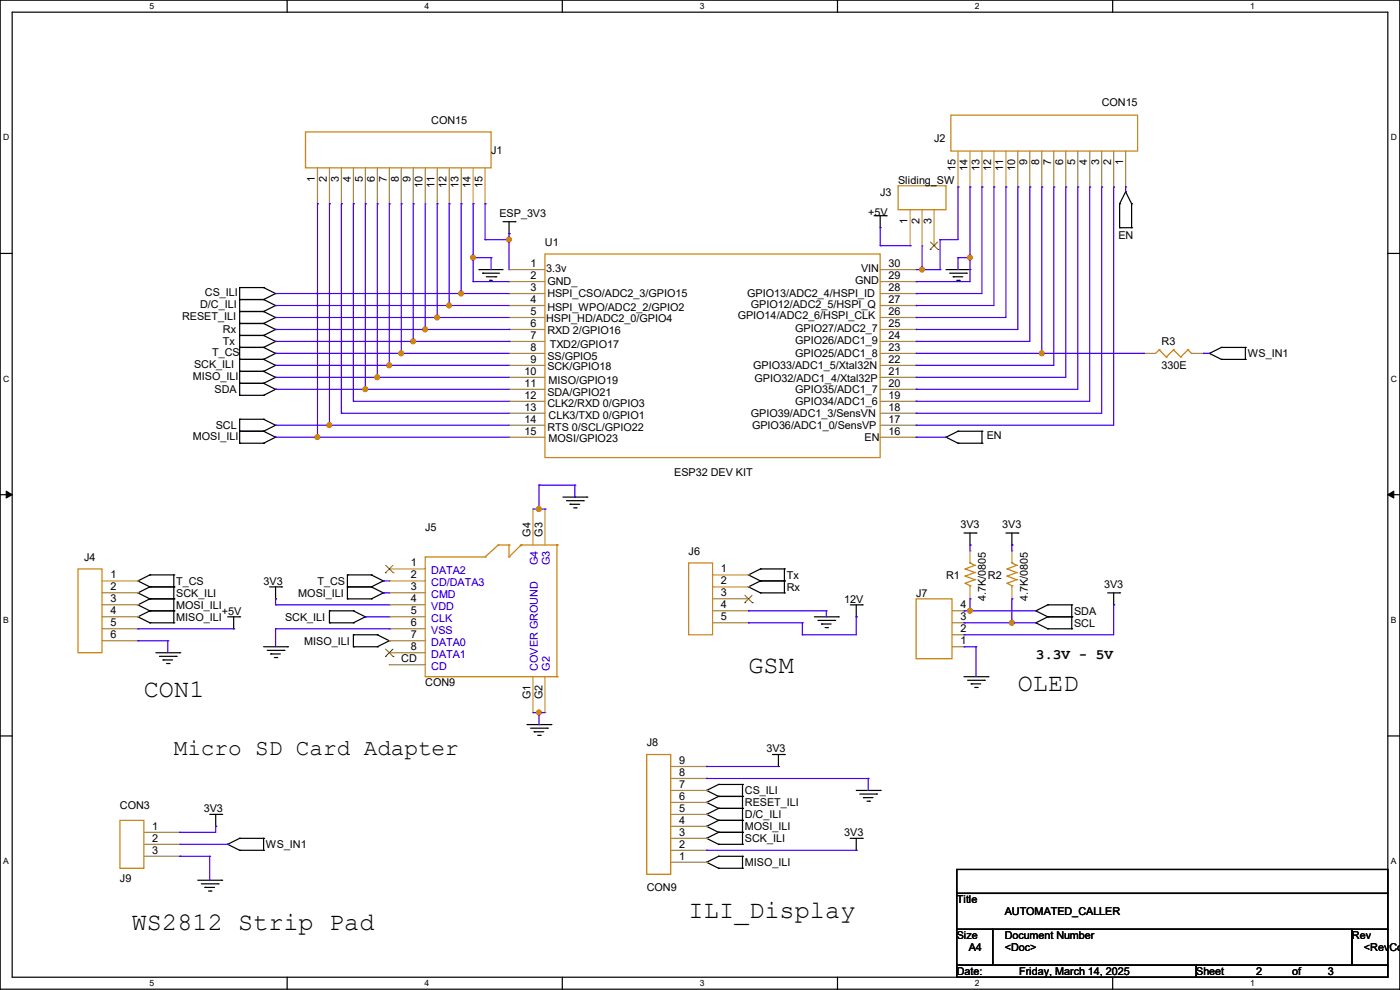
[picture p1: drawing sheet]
<svg xmlns="http://www.w3.org/2000/svg" width="297mm" height="210mm" viewBox="0 0 297 210" stroke-linecap="round" stroke-linejoin="round" font-family="sans-serif">
<path d="M0 0h297v209.8h-297zM2.6 2.6h291.8v204.7h-291.8z" fill="none" stroke="#000" stroke-width=".25"/>
<g fill="#fff">
<path d="M31.7 .3h1v2h-1z"/>
<path d="M31.7 207.6h1v1.9h-1z"/>
</g>
<path d="M60.9 0v2.6M60.9 207.3v2.5" fill="none" stroke="#000" stroke-width=".25"/>
<g fill="#fff">
<path d="M90.1 .3h1v2h-1z"/>
<path d="M90.1 207.6h1v1.9h-1z"/>
</g>
<path d="M119.3 0v2.6M119.3 207.3v2.5" fill="none" stroke="#000" stroke-width=".25"/>
<g fill="#fff">
<path d="M148.5 .3h.9v2h-.9z"/>
<path d="M148.5 207.6h.9v1.9h-.9z"/>
</g>
<path d="M177.7 0v2.6M177.7 207.3v2.5" fill="none" stroke="#000" stroke-width=".25"/>
<g fill="#fff">
<path d="M206.8 .3h1v2h-1z"/>
<path d="M206.8 207.6h1v1.9h-1z"/>
</g>
<path d="M236.1 0v2.6M236.1 207.3v2.5" fill="none" stroke="#000" stroke-width=".25"/>
<g fill="#fff">
<path d="M265.2 .3h1v2h-1z"/>
<path d="M265.2 207.6h1v1.9h-1z"/>
<path d="M.7 28.2h1.2v1.9h-1.2z"/>
<path d="M295.1 28.2h1.2v1.9h-1.2z"/>
<path d="M.7 79.3h1.2v2h-1.2z"/>
<path d="M295.1 79.3h1.2v2h-1.2z"/>
</g>
<path d="M0 53.8h2.6M294.4 53.8h2.6" fill="none" stroke="#000" stroke-width=".25"/>
<g fill="#fff">
<path d="M.7 130.5h1.2v2h-1.2z"/>
<path d="M295.1 130.5h1.1v2h-1.1z"/>
</g>
<path d="M0 104.9h2.6M294.4 104.9h2.6" fill="none" stroke="#000" stroke-width=".25"/>
<path d="M1.3 104.2l1.3 .7-1.3 .8zM294.4 104.9l1.3-.7v1.5z" fill="#000" stroke="#000" stroke-width=".21"/>
<g fill="#fff">
<path d="M.7 181.7h1.2v2h-1.2z"/>
<path d="M295.1 181.7h1.1v2h-1.1z"/>
</g>
<g fill="none" stroke="#000" stroke-width=".25">
<path d="M101.6 57.2h.1M101.6 57.2h5.1M102.4 58h.1M102.4 58h3.6M103.2 58.7h2M103.9 59.5h.1M103.9 59.5h.5M105.2 58.7h.1M106.7 47h2.6M108 49.6h.1M108 47v2.6M109.3 47h.1"/>
<path d="M185.5 45.8h2.5M186.7 48.3h.1M186.7 45.8v2.5M188 45.8h.1M200.7 57.2h5.1M201.5 58h3.5M202.2 58.7h.1M202.2 58.7h2.1M203 59.5h.5M203.5 59.5h.1M205 58h.1M205.8 57.2h.1"/>
<path d="M237.5 48.3h.1M237.5 43.2h.1M237.5 48.3h2.6M237.5 43.2v5.1M238.8 40.7h.1M238.8 40.7l1.3 2.5M238.8 40.7l-1.3 2.5M240.1 43.2h.1M240.1 48.3h.1M240.1 43.2v5.1M50.8 76.2h.1M50.8 73.7h.1"/>
<path d="M50.8 78.8h.1M50.8 68.6h.1M50.8 66.1h.1M50.8 63.5h.1M50.8 61h.1M50.8 71.2h.1M50.8 73.7h5.1M50.8 76.2h5.1M50.8 61v22.9M50.8 78.8h5.1M50.8 68.6h5.1M50.8 66.1h5.1"/>
<path d="M50.8 63.5h5.1M50.8 61h5.1M50.8 71.2h5.1M55.9 73.7h.1M55.9 76.2h.1M55.9 78.8h.1M55.9 68.6h.1M55.9 66.1h.1M55.9 63.5h.1M55.9 61h.1M55.9 71.2h.1M55.9 73.7l2.6 1.3"/>
<path d="M55.9 76.2l2.6 1.3M55.9 78.8l2.6 1.3M55.9 66.1l2.6 1.3M55.9 63.5l2.6 1.3M55.9 61l2.6 1.3M55.9 68.6l2.6 1.3M55.9 71.2l2.6 1.2M58.5 75h.1M58.5 77.5h.1M58.5 67.4h.1M58.5 64.8h.1M58.5 62.3h.1"/>
<path d="M58.5 69.9h.1M58.5 72.4h.1M58.5 75l-2.6 1.2M58.5 77.5l-2.6 1.3M58.5 67.4l-2.6 1.2M58.5 64.8l-2.6 1.3M58.5 62.3l-2.6 1.2M58.5 69.9l-2.6 1.3M58.5 72.4l-2.6 1.3M256.6 75h.1M256.6 75l2.5 1.2M259.1 73.7h.1"/>
<path d="M259.1 76.2h.1M259.1 73.7h5.1M259.1 76.2h5.1M259.1 73.7l-2.5 1.3M264.2 73.7h.1M264.2 76.2h.1M264.2 73.7v2.5M50.8 81.3h.1M50.8 83.9h.1M50.8 88.9h.1M50.8 91.5h.1M50.8 94h.1"/>
<path d="M50.8 88.9v5.1M50.8 81.3h5.1M50.8 83.9h5.1M50.8 88.9h5.1M50.8 91.5h5.1M50.8 94h5.1M55.9 81.3h.1M55.9 83.9h.1M55.9 88.9h.1M55.9 91.5h.1M55.9 94h.1M55.9 81.3l2.6 1.3"/>
<path d="M55.9 88.9l2.6 1.3M55.9 91.5l2.6 1.3M58.5 80.1h.1M58.5 82.6h.1M58.5 90.2h.1M58.5 92.8h.1M58.5 80.1l-2.6 1.2M58.5 82.6l-2.6 1.3M58.5 90.2l-2.6 1.3M58.5 92.8l-2.6 1.2M200.7 92.8h.1M200.7 92.8l2.5 1.2"/>
<path d="M203.2 94h.1M203.2 91.5h.1M203.2 91.5h5.1M203.2 94h5.1M203.2 91.5l-2.5 1.3M208.3 94h.1M208.3 91.5h.1M208.3 91.5v2.5M119.4 105.5h5.1M120.2 106.2h3.5M120.9 107h.1M120.9 107h2.1"/>
<path d="M121.7 107.7h.5M122.2 107.7h.1M123.7 106.2h.1M124.5 105.5h.1M204.5 113.1h2.6M205.8 115.6h.1M205.8 113.1v2.5M207.1 113.1h.1M213.4 113.1h2.5M214.7 115.6h.1M214.7 113.1v2.5M215.9 113.1h.1"/>
<path d="M29.3 123.2h.1M29.3 125.8h.1M29.3 128.3h.1M29.3 130.9h.1M29.3 123.2l2.5 1.3M29.3 125.8l2.5 1.2M29.3 128.3l2.5 1.3M29.3 130.9l2.5 1.2M31.8 122h.1M31.8 124.5h.1M31.8 127h.1M31.8 129.6h.1"/>
<path d="M31.8 132.1h.1M31.8 122l-2.5 1.2M31.8 122h5.1M31.8 124.5h5.1M31.8 124.5l-2.5 1.3M31.8 127h5.1M31.8 127l-2.5 1.3M31.8 129.6h5.1M31.8 129.6l-2.5 1.3M31.8 132.1h5.1M33.1 138.5h5M33.8 139.2h3.6"/>
<path d="M34.6 140h.1M34.6 140h2M36.9 122h.1M36.9 124.5h.1M36.9 127h.1M36.9 129.6h.1M36.9 132.1h.1M36.9 122v10.1M37.4 139.2h.1M38.1 138.5h.1M48.3 130.9h2.5M49.6 133.4h.1"/>
<path d="M49.6 130.9v2.5M50.8 130.9h.1M55.9 137.2h5.1M56.7 138h3.5M57.2 124.5h2.5M57.4 138.7h.1M57.4 138.7h2.1M58.2 139.5h.5M58.5 127h.1M58.5 124.5v2.5M58.7 139.5h.1M59.7 124.5h.1"/>
<path d="M60.2 138h.1M61 137.2h.1M69.9 129.6h.1M69.9 132.1h.1M69.9 129.6h5.1M69.9 132.1h5.1M69.9 129.6v2.5M73.7 122h.1M73.7 124.5h.1M73.7 127h.1M73.7 122h5.1M73.7 124.5h5.1"/>
<path d="M73.7 127h5.1M73.7 122v5M75 129.6h.1M75 132.1h.1M75 134.7h.1M75 137.2h.1M75 129.6l2.5 1.3M75 134.7h5.1M75 134.7v2.5M75 137.2h5.1M77.5 130.9h.1M77.5 130.9l-2.5 1.2"/>
<path d="M78.8 122h.1M78.8 124.5h.1M78.8 127h.1M78.8 122l2.5 1.2M78.8 124.5l2.5 1.3M80.1 134.7h.1M80.1 137.2h.1M80.1 134.7l2.5 1.2M81.3 123.2h.1M81.3 125.8h.1M81.3 123.2l-2.5 1.3M81.3 125.8l-2.5 1.2"/>
<path d="M82.6 135.9h.1M82.6 135.9l-2.5 1.3M158.8 122h.1M158.8 124.5h.1M158.8 122l2.5 1.2M158.8 124.5l2.5 1.3M161.3 120.7h.1M161.3 123.2h.1M161.3 125.8h.1M161.3 120.7l-2.5 1.3M161.3 120.7h5.1M161.3 123.2h5.1"/>
<path d="M161.3 123.2l-2.5 1.3M161.3 125.8h5.1M166.4 120.7h.1M166.4 123.2h.1M166.4 125.8h.1M166.4 120.7v5.1M172.8 130.9h5M173.5 131.6h3.6M174.3 132.4h.1M174.3 132.4h2M175 133.1h.6M175.6 133.1h.1"/>
<path d="M177.1 131.6h.1M177.8 130.9h.1M180.4 128.3h2.5M181.7 130.9h.1M181.7 128.3v2.6M182.9 128.3h.1M219.8 129.6h.1M219.8 132.1h.1M219.8 129.6l2.5 1.3M219.8 132.1l2.5 1.3M222.3 128.3h.1M222.3 130.9h.1"/>
<path d="M222.3 133.4h.1M222.3 128.3l-2.5 1.3M222.3 128.3h5.1M222.3 130.9h5.1M222.3 130.9l-2.5 1.2M222.3 133.4h5.1M227.4 128.3h.1M227.4 130.9h.1M227.4 133.4h.1M227.4 128.3v5.1M235 125.8h2.5M236.3 128.3h.1"/>
<path d="M236.3 125.8v2.5M237.5 125.8h.1M0 156.1h2.6M35.3 140.8h.6M35.9 140.8h.1M111.8 153.7h5.1M112.6 154.5h3.5M113.3 155.2h.1M113.3 155.2h2.1M114.1 156h.5M114.6 156h.1M116.1 154.5h.1"/>
<path d="M116.9 153.7h.1M204.5 143.6h5.1M205.3 144.3h3.5M206 145.1h.1M206 145.1h2.1M206.8 145.8h.5M207.3 145.8h.1M208.8 144.3h.1M209.6 143.6h.1M294.4 156.1h2.6M44.5 172.8h2.5M45.8 175.3h.1"/>
<path d="M45.8 172.8v2.5M47 172.8h.1M48.3 179.1h.1M48.3 179.1l2.5 1.3M50.8 177.8h.1M50.8 177.8l-2.5 1.3M50.8 177.8h5.1M55.9 177.8h.1M55.9 177.8v2.6M149.9 167.7h.1M149.9 170.2h.1M149.9 172.8h.1"/>
<path d="M149.9 175.3h.1M149.9 177.8h.1M149.9 167.7l2.5 1.3M149.9 170.2l2.5 1.3M149.9 172.8l2.5 1.2M149.9 175.3l2.5 1.3M149.9 177.8l2.5 1.3M152.4 166.4h.1M152.4 169h.1M152.4 171.5h.1M152.4 174h.1M152.4 176.6h.1"/>
<path d="M152.4 179.1h.1M152.4 166.4l-2.5 1.3M152.4 166.4h5.1M152.4 169h5.1M152.4 169l-2.5 1.2M152.4 171.5h5.1M152.4 171.5l-2.5 1.3M152.4 174h5.1M152.4 174l-2.5 1.3M152.4 176.6h5.1M152.4 176.6l-2.5 1.2M152.4 179.1h5.1"/>
<path d="M157.5 166.4h.1M157.5 169h.1M157.5 171.5h.1M157.5 174h.1M157.5 176.6h.1M157.5 179.1h.1M157.5 166.4v12.7M163.9 160.1h2.5M165.1 162.6h.1M165.1 160.1v2.5M166.4 160.1h.1M180.4 177.8h2.5"/>
<path d="M181.7 177.8v2.6M181.7 167.7h5M182.4 168.4h3.6M182.9 177.8h.1M183.2 169.2h.1M183.2 169.2h2M183.9 170h.5M184.4 170h.1M186 168.4h.1M186.7 167.7h.1M42 186.7h5M42.7 187.5h3.6"/>
<path d="M43.5 188.3h.1M43.5 188.3h2M44.2 189h.5M44.7 189h.1M46.3 187.5h.1M47 186.7h.1M50.8 180.4h.1M50.8 180.4h5.1M55.9 180.4h.1M149.9 182.9h.1M149.9 182.9l2.5 1.3M152.4 181.7h.1"/>
<path d="M152.4 184.2h.1M152.4 181.7l-2.5 1.2M152.4 181.7h5.1M152.4 184.2h5.1M157.5 181.7h.1M157.5 184.2h.1M157.5 181.7v2.5M181.7 180.4h.1M203 184.4h91.4v5.1h-91.4zM203 189.5h91.4v7.6h-91.4zM203 197.1h7.6v7.7h-7.6zM210.6 197.1h76.2v7.7h-76.2z"/>
<path d="M286.8 197.1h7.6v7.7h-7.6zM203 204.8h50.8v2.5h-50.8zM253.8 204.8h40.6v2.5h-40.6z"/>
</g>
<g fill="none" stroke="#cc8006" stroke-width=".25">
<path d="M64.8 28h39.4v7.6h-39.4zM190.5 39.4h10.2v5.1h-10.2zM201.7 24.4h39.6v7.6h-39.6zM115.6 53.9h71.1v43.2h-71.1zM245.9 74.2h.1M245.9 74.2l-.7 .8M245.9 74.2l1.5 1.5M247.4 75.7h.1M249 74.2h.1M249 74.2l-1.6 1.5M249 74.2l1.5 1.5M250.5 75.7h.1"/>
<path d="M252 74.2h.1M252 74.2l-1.5 1.5M252 74.2l.8 .8M252.8 75h.1M90.2 118.2h.1M90.2 118.2v25.4h28M90.5 118.2h12.4M102.9 118.2h.1M105.7 115.6h.1M105.7 115.6l-2.8 2.6M105.7 115.6h2.3M108 115.6h.1"/>
<path d="M108 118.2h.1M108 115.6v2.6M110.5 115.6h.1M110.5 115.6h7.9M110.5 115.6l-2.5 2.6M110.5 115.6v.3M118.2 115.6h.1M118.2 115.6v28M146.1 119.4h5.1v15.3h-5.1zM205.8 119.4h.1M205.8 119.4l1 .5M206.8 119.9h.1"/>
<path d="M206.8 119.9l-2 .8M214.7 119.4h.1M214.7 119.4l1 .5M215.7 119.9h.1M215.7 119.9l-2 .8M16.6 120.7h5v17.8h-5zM194.4 127h7.6v12.7h-7.6zM204.8 123.7h.1M204.8 122.2h.1M204.8 120.7h.1M204.8 123.7l1 .5M204.8 122.2l2 .8"/>
<path d="M204.8 120.7l2 .8M205.8 124.2h.1M205.8 124.2v.3M206.8 123h.1M206.8 121.5h.1M206.8 123l-2 .7M206.8 121.5l-2 .7M213.7 123.7h.1M213.7 122.2h.1M213.7 120.7h.1M213.7 123.7l1 .5M213.7 122.2l2 .8"/>
<path d="M213.7 120.7l2 .8M214.7 124.2h.1M214.7 124.2v.3M215.7 123h.1M215.7 121.5h.1M215.7 123l-2 .7M215.7 121.5l-2 .7M118.2 143.6h.1M25.4 174h5.1v10.2h-5.1zM137.2 160.1h5.1v25.4h-5.1z"/>
</g>
<g fill="none" stroke="#a84" stroke-width=".25">
<path d="M67.4 35.6v7.6M69.9 35.6v7.6M72.4 35.6v7.6M75 35.6v7.6M77.5 35.6v7.6M80.1 35.6v7.6M82.6 35.6v7.6M85.1 35.6v7.6M87.7 35.6v7.6M90.2 35.6v7.6M92.8 35.6v7.6M95.3 35.6v7.6"/>
<path d="M97.8 35.6v7.6M100.4 35.6v7.6M102.9 35.6v7.6M203.2 39.7h.1M203.2 32v7.7M205.8 39.7h.1M205.8 32v7.7M208.3 39.7h.1M208.3 32v7.7M210.9 39.7h.1M210.9 32v7.7M213.4 39.7h.1"/>
<path d="M213.4 32v7.7M215.9 39.7h.1M215.9 32v7.7M218.5 39.7h.1M218.5 32v7.7M221 39.7h.1M221 32v7.7M223.6 39.7h.1M223.6 32v7.7M226.1 39.7h.1M226.1 32v7.7M228.6 39.7h.1"/>
<path d="M228.6 32v7.7M231.2 39.7h.1M231.2 32v7.7M233.7 39.7h.1M233.7 32v7.7M236.3 39.7h.1M236.3 32v7.7M238.8 39.7h.1M238.8 32v7.7M67.4 43.2h.1M69.9 43.2h.1M72.4 43.2h.1"/>
<path d="M75 43.2h.1M77.5 43.2h.1M80.1 43.2h.1M82.6 43.2h.1M85.1 43.2h.1M87.7 43.2h.1M90.2 43.2h.1M92.8 43.2h.1M95.3 43.2h.1M97.8 43.2h.1M100.4 43.2h.1M102.9 43.2h.1"/>
<path d="M108 57.2h.1M108 59.7h.1M108 59.7h7.6M108 57.2h7.6M186.7 59.7h7.7M186.7 57.2h7.7M193.1 52.1h.1M193.1 44.5v7.6M194.4 59.7h.1M194.4 57.2h.1M195.6 52.1h.1M195.6 44.5v7.6"/>
<path d="M198.2 52.1h.1M198.2 44.5v7.6M108 77.5h.1M108 75h.1M108 72.4h.1M108 62.3h.1M108 64.8h.1M108 69.9h.1M108 67.4h.1M108 75h7.6M108 77.5h7.6M108 72.4h7.6"/>
<path d="M108 69.9h7.6M108 67.4h7.6M108 64.8h7.6M108 62.3h7.6M186.7 75h7.7M186.7 77.5h7.7M186.7 72.4h7.7M186.7 69.9h7.7M186.7 67.4h7.7M186.7 64.8h7.7M186.7 62.3h7.7M194.4 77.5h.1"/>
<path d="M194.4 75h.1M194.4 72.4h.1M194.4 69.9h.1M194.4 67.4h.1M194.4 64.8h.1M194.4 62.3h.1M242.6 75h.1M242.6 75h2.6M252.8 75h2.5M255.3 75h.1M108 82.6h.1M108 80.1h.1"/>
<path d="M108 92.8h.1M108 90.2h.1M108 87.7h.1M108 85.1h.1M108 92.8h7.6M108 90.2h7.6M108 87.7h7.6M108 85.1h7.6M108 82.6h7.6M108 80.1h7.6M186.7 92.8h7.7M186.7 90.2h7.7"/>
<path d="M186.7 87.7h7.7M186.7 85.1h7.7M186.7 82.6h7.7M186.7 80.1h7.7M194.4 92.8h.1M194.4 90.2h.1M194.4 87.7h.1M194.4 85.1h.1M194.4 82.6h.1M194.4 80.1h.1M113.1 108h.1M113.1 108v7.6"/>
<path d="M115.6 108h.1M115.6 108v7.6M205.8 116.9h.1M205.8 116.9v2.5M214.7 116.9h.1M214.7 116.9v2.5M21.6 123.2h7.7M21.6 125.8h7.7M21.6 128.3h7.7M21.6 130.9h7.7M21.6 133.4h7.7M21.6 135.9h7.7"/>
<path d="M29.3 123.2h.1M29.3 125.8h.1M29.3 128.3h.1M29.3 130.9h.1M29.3 133.4h.1M29.3 135.9h.1M82.6 120.7h.1M82.6 123.2h.1M82.6 125.8h.1M82.6 128.3h.1M82.6 130.9h.1M82.6 133.4h.1"/>
<path d="M82.6 135.9h.1M82.6 138.5h.1M82.6 120.7h7.6M82.6 123.2h7.6M82.6 125.8h7.6M82.6 128.3h7.6M82.6 130.9h7.6M82.6 133.4h7.6M82.6 135.9h7.6M82.6 138.5h7.6M151.2 129.6h7.6M151.2 132.1h7.6"/>
<path d="M151.2 122h7.6M151.2 124.5h7.6M151.2 127h7.6M158.8 122h.1M158.8 124.5h.1M158.8 127h.1M158.8 129.6h.1M158.8 132.1h.1M202 129.6h2.5M202 132.1h2.5M202 134.7h2.5M202 137.2h2.5"/>
<path d="M204.5 129.6h.1M204.5 132.1h.1M204.5 134.7h.1M204.5 137.2h.1M205.8 127h.1M205.8 124.5v2.5M214.7 127h.1M214.7 124.5v2.5M82.6 141h.1M82.6 141h7.6M113.1 151.2h.1M113.1 143.6v7.6"/>
<path d="M115.6 151.2h.1M115.6 143.6v7.6M30.5 176.6h7.6M30.5 179.1h7.6M38.1 176.6h.1M38.1 179.1h.1M142.3 177.8h7.6M142.3 175.3h7.6M142.3 172.8h7.6M142.3 170.2h7.6M142.3 167.7h7.6M142.3 165.1h7.6"/>
<path d="M142.3 162.6h7.6M149.9 177.8h.1M149.9 175.3h.1M149.9 172.8h.1M149.9 170.2h.1M149.9 167.7h.1M149.9 165.1h.1M149.9 162.6h.1M30.5 181.7h7.6M38.1 181.7h.1M142.3 182.9h7.6M142.3 180.4h7.6"/>
<path d="M149.9 182.9h.1M149.9 180.4h.1"/>
</g>
<g fill="none" stroke="#804000" stroke-width=".21">
<path d="M197.4 52.9h.1M197.4 51.4l1.6 1.5M198.9 51.4l-1.5 1.5M199 52.9h.1M81.8 119.9l1.6 1.6M83.4 119.9l-1.6 1.6M81.8 121.5h.1M81.8 139.3h.1M81.8 137.7l1.6 1.6M83.4 137.7l-1.6 1.6M83.4 121.5h.1M83.4 139.3h.1"/>
<path d="M158 127.8h.1M158 126.3l1.6 1.5M159.6 126.3l-1.6 1.5M159.6 127.8h.1"/>
</g>
<g fill="none" stroke="#4200ff" stroke-width=".25">
<path d="M203.2 39.7h.1M203.2 39.7v11.1h-3.8M205.8 39.7h.1M205.8 39.7v20h-11.4M208.3 39.7h.1M208.3 39.7v22.6h-13.9M210.9 39.7h.1M210.9 39.7v25.1h-16.5M213.4 39.7h.1M213.4 39.7v27.7h-19M215.9 39.7h.1M215.9 39.7v30.2h-21.5"/>
<path d="M218.5 39.7h.1M218.5 39.7v32.7h-24.1M221 39.7h.1M221 39.7v35.3M223.6 39.7h.1M223.6 39.7v37.8h-29.2M226.1 39.7h.1M226.1 39.7v40.4h-31.7M228.6 39.7h.1M228.6 39.7v42.9h-34.2M231.2 39.7h.1M231.2 39.7v45.4h-36.8"/>
<path d="M233.7 39.7h.1M233.7 39.7v48h-39.3M236.3 39.7h.1M236.3 39.7v50.5h-41.9M238.8 39.7h.1M238.8 39.7v1M67.4 43.2h.1M67.4 43.2v49.6M69.9 43.2h.1M69.9 43.2v47M72.4 43.2h.1M72.4 43.2v44.5"/>
<path d="M75 43.2h.1M75 43.2v41.9M77.5 43.2h.1M77.5 43.2v39.4M80.1 43.2h.1M80.1 43.2v36.9M82.6 43.2h.1M82.6 43.2v34.3M85.1 43.2h.1M85.1 43.2v31.8M87.7 43.2h.1M87.7 43.2v29.2"/>
<path d="M90.2 43.2v26.7M92.8 43.2h.1M92.8 43.2v24.2M95.3 43.2h.1M95.3 43.2v21.6M97.8 43.2h.1M97.8 43.2v19.1M100.4 43.2h.1M100.4 54.7h.1M100.4 59.7h.1M100.4 43.2v16.5M100.4 54.7h3.8"/>
<path d="M100.4 59.7h7.6M102.9 43.2h.1M102.9 50.8h.1M102.9 43.2v7.6M102.9 50.8h5.1M104.2 54.7h.1M104.2 54.7v2.5M108 49.6h.1M108 50.8h.1M108 49.6v7.6M186.7 52.1h.1M186.7 48.3v3.8"/>
<path d="M186.7 52.1h6.4M193.1 52.1h.1M194.4 59.7h.1M194.4 57.2h5M195.6 57.2h.1M195.6 52.1v5.1M199.4 50.8h.1M199.4 57.2h.1M199.4 50.8v6.4M203.2 54.7h.1M203.2 54.7h2.6M203.2 54.7v2.5"/>
<path d="M205.8 54.7h.1M58.5 75h.1M58.5 69.9h.1M58.5 72.4h.1M58.5 62.3h49.5M58.5 64.8h49.5M58.5 67.4h49.5M58.5 75h49.5M58.5 69.9h49.5M58.5 77.5h49.5M58.5 72.4h49.5M82.6 77.5h.1"/>
<path d="M85.1 75h.1M90.2 69.9h.1M92.8 67.4h.1M95.3 64.8h.1M97.8 62.3h.1M108 69.9h.1M108 72.4h.1M194.4 62.3h.1M194.4 64.8h.1M194.4 67.4h.1M194.4 69.9h.1M194.4 72.4h.1"/>
<path d="M194.4 75h.1M194.4 77.5h.1M194.4 75h48.2M242.6 75h.1M255.3 75h.1M255.3 75h1.3M58.5 82.6h.1M58.5 90.2h.1M58.5 92.8h.1M58.5 80.1h49.5M58.5 82.6h49.5M58.5 90.2h49.5"/>
<path d="M58.5 92.8h49.5M67.4 92.8h.1M69.9 90.2h.1M72.4 87.7h.1M72.4 87.7h35.6M75 85.1h.1M75 85.1h33M77.5 82.6h.1M80.1 80.1h.1M194.4 80.1h.1M194.4 82.6h.1M194.4 85.1h.1"/>
<path d="M194.4 87.7h.1M194.4 90.2h.1M194.4 92.8h.1M194.4 92.8h6.3M113.1 108h2.5M114.3 108h.1M114.3 102.9h.1M114.3 102.9v5.1M114.3 102.9h7.7M115.6 108h.1M122 102.9h.1M122 105.5h.1"/>
<path d="M122 102.9v2.6M205.8 115.6h.1M205.8 115.6v1.3M214.7 115.6h.1M214.7 115.6v1.3M29.3 133.4h.1M29.3 135.9h.1M29.3 133.4h20.3M29.3 135.9h6.3M35.6 135.9h.1M35.6 135.9v2.6M58.5 133.4h.1"/>
<path d="M58.5 127h.1M58.5 128.3h.1M58.5 133.4h24.1M58.5 127v1.3M58.5 133.4v3.8M58.5 128.3h24.1M77.5 130.9h.1M77.5 130.9h5.1M81.3 123.2h.1M81.3 125.8h.1M81.3 123.2h1.3M81.3 125.8h1.3"/>
<path d="M82.6 133.4h.1M158.8 129.6h.1M158.8 132.1h.1M158.8 129.6h16.5M158.8 132.1h11.4M170.2 132.1h.1M170.2 134.7h.1M170.2 132.1v2.6M175.3 129.6h.1M175.3 129.6v1.3M181.7 130.9h.1M181.7 130.9v3.8h-11.5"/>
<path d="M204.5 129.6h.1M204.5 132.1h.1M204.5 134.7h.1M204.5 137.2h.1M204.5 129.6h15.3M204.5 132.1h15.3M204.5 137.2h2.6M205.8 127h.1M205.8 129.6h.1M205.8 127v2.6M207.1 137.2h.1M207.1 137.2v6.4"/>
<path d="M214.7 127h.1M214.7 132.1h.1M214.7 127v5.1M236.3 128.3h.1M236.3 128.3v6.4h-31.8M113.1 151.2h2.5M114.3 151.2h.1M114.3 153.7h.1M114.3 151.2v2.5M38.1 176.6h.1M38.1 179.1h10.2M45.8 175.3h.1"/>
<path d="M45.8 175.3v1.3h-7.7M48.3 179.1h.1M149.9 162.6h.1M149.9 165.1h.1M149.9 162.6h15.2M149.9 165.1h34.3M184.2 165.1h.1M184.2 165.1v2.6M38.1 181.7h.1M38.1 181.7h6.4M44.5 181.7h.1M44.5 181.7v5"/>
<path d="M149.9 180.4h.1M149.9 180.4h31.8"/>
</g>
<g fill="#f00" stroke="#f00" stroke-width=".25">
<circle cx="221" cy="75" r=".49"/>
<circle cx="82.6" cy="77.5" r=".49"/>
<circle cx="87.7" cy="72.4" r=".49"/>
<circle cx="90.2" cy="69.9" r=".49"/>
<circle cx="92.7" cy="67.3" r=".49"/>
<circle cx="95.3" cy="64.8" r=".49"/>
<circle cx="108" cy="50.8" r=".49"/>
<circle cx="100.4" cy="54.6" r=".49"/>
<circle cx="205.8" cy="54.6" r=".49"/>
<circle cx="85.1" cy="75" r=".49"/>
<circle cx="80" cy="80" r=".49"/>
<circle cx="77.5" cy="82.6" r=".49"/>
<circle cx="69.9" cy="90.2" r=".49"/>
<circle cx="67.3" cy="92.7" r=".49"/>
<circle cx="214.7" cy="132.1" r=".49"/>
<circle cx="205.8" cy="129.6" r=".49"/>
<circle cx="97.8" cy="62.3" r=".49"/>
<circle cx="114.3" cy="151.2" r=".49"/>
<circle cx="114.3" cy="108" r=".49"/>
<circle cx="195.6" cy="57.2" r=".49"/>
</g>
<g font-size="5.3">
<text x="158.8" y="142.7">GSM</text>
<text x="30.5" y="147.8">CON1</text>
<text x="215.9" y="146.6">OLED</text>
<text x="28" y="197.4">WS2812 Strip Pad</text>
<text x="146.1" y="194.8">ILI_Display</text>
</g>
<text font-size="4.8" x="36.9" y="160.1">Micro SD Card Adapter</text>
<text font-size="3" x="219.8" y="139.7">3.3V - 5V</text>
<g font-size="2.3">
<text x="233.7" y="22.4">CON15</text>
<text x="91.5" y="26.2">CON15</text>
<text x="104.2" y="32.6">J1</text>
<text x="198.2" y="30.1">J2</text>
<text x="217.9" y="35.1" transform="rotate(-90 217.9 35.1)">9</text>
<text x="220.5" y="35.1" transform="rotate(-90 220.5 35.1)">8</text>
<text x="223" y="35.1" transform="rotate(-90 223 35.1)">7</text>
<text x="225.5" y="35.1" transform="rotate(-90 225.5 35.1)">6</text>
<text x="228.1" y="35.1" transform="rotate(-90 228.1 35.1)">5</text>
<text x="230.6" y="35.1" transform="rotate(-90 230.6 35.1)">4</text>
<text x="233.2" y="35.1" transform="rotate(-90 233.2 35.1)">3</text>
<text x="235.7" y="35.1" transform="rotate(-90 235.7 35.1)">2</text>
<text x="238.3" y="35.1" transform="rotate(-90 238.3 35.1)">1</text>
<text x="66.8" y="38.7" transform="rotate(-90 66.8 38.7)">1</text>
<text x="69.3" y="38.7" transform="rotate(-90 69.3 38.7)">2</text>
<text x="71.9" y="38.7" transform="rotate(-90 71.9 38.7)">3</text>
<text x="74.4" y="38.7" transform="rotate(-90 74.4 38.7)">4</text>
<text x="77" y="38.7" transform="rotate(-90 77 38.7)">5</text>
<text x="79.5" y="38.7" transform="rotate(-90 79.5 38.7)">6</text>
<text x="82" y="38.7" transform="rotate(-90 82 38.7)">7</text>
<text x="84.6" y="38.7" transform="rotate(-90 84.6 38.7)">8</text>
<text x="87.1" y="38.7" transform="rotate(-90 87.1 38.7)">9</text>
<text x="89.7" y="39.9" transform="rotate(-90 89.7 39.9)">10</text>
<text x="92.2" y="39.9" transform="rotate(-90 92.2 39.9)">11</text>
<text x="94.7" y="39.9" transform="rotate(-90 94.7 39.9)">12</text>
<text x="97.3" y="39.9" transform="rotate(-90 97.3 39.9)">13</text>
<text x="99.8" y="39.9" transform="rotate(-90 99.8 39.9)">14</text>
<text x="102.4" y="39.9" transform="rotate(-90 102.4 39.9)">15</text>
<text x="186.7" y="41.5">J3</text>
<text x="190.5" y="38.9">Sliding_SW</text>
<text x="202.7" y="36.4" transform="rotate(-90 202.7 36.4)">15</text>
<text x="205.2" y="36.4" transform="rotate(-90 205.2 36.4)">14</text>
<text x="207.8" y="36.4" transform="rotate(-90 207.8 36.4)">13</text>
<text x="210.3" y="36.4" transform="rotate(-90 210.3 36.4)">12</text>
<text x="212.9" y="36.4" transform="rotate(-90 212.9 36.4)">11</text>
<text x="215.4" y="36.4" transform="rotate(-90 215.4 36.4)">10</text>
<text x="106" y="46.1">ESP_3V3</text>
<text x="184.2" y="45.8">+5V</text>
<text x="192.5" y="47.5" transform="rotate(-90 192.5 47.5)">1</text>
<text x="195.1" y="47.5" transform="rotate(-90 195.1 47.5)">2</text>
<text x="197.6" y="47.5" transform="rotate(-90 197.6 47.5)">3</text>
<text x="115.6" y="52.2">U1</text>
<text x="237.3" y="50.6">EN</text>
<text x="112.6" y="56.6">1</text>
<text x="112.6" y="59.2">2</text>
<text x="115.9" y="57.7">3.3v</text>
<text x="182.7" y="57.7">VIN</text>
<text x="188.5" y="59.2">29</text>
<text x="188.5" y="56.6">30</text>
<text x="42.5" y="65.4">D/C_ILI</text>
<text x="43.5" y="62.8">CS_ILI</text>
<text x="112.6" y="61.7">3</text>
<text x="112.6" y="64.3">4</text>
<text x="116.1" y="60.5">GND_</text>
<text x="116.1" y="63.1">HSPI_CSO/ADC2_3/GPIO15</text>
<text x="116.1" y="65.9">HSPI_WPO/ADC2_2/GPIO2</text>
<text x="158.5" y="63.1">GPIO13/ADC2_4/HSPI_ID</text>
<text x="159.3" y="65.4">GPIO12/ADC2_5/HSPI_Q</text>
<text x="181.4" y="60.3">GND</text>
<text x="188.5" y="64.3">27</text>
<text x="188.5" y="61.7">28</text>
<text x="38.7" y="67.9">RESET_ILI</text>
<text x="47.3" y="70.7">Rx</text>
<text x="112.6" y="71.9">7</text>
<text x="112.6" y="69.3">6</text>
<text x="112.6" y="66.8">5</text>
<text x="115.9" y="68.4">HSPI_HD/ADC2_0/GPIO4</text>
<text x="116.1" y="71">RXD 2/GPIO16</text>
<text x="156.5" y="67.6">GPIO14/ADC2_6/HSPI_CLK</text>
<text x="168.7" y="70.4">GPIO27/ADC2_7</text>
<text x="188.5" y="71.9">24</text>
<text x="188.5" y="69.3">25</text>
<text x="188.5" y="66.8">26</text>
<text x="45" y="75.5">T_CS</text>
<text x="47.3" y="73.2">Tx</text>
<text x="112.6" y="77">9</text>
<text x="112.6" y="74.4">8</text>
<text x="116.1" y="76.3">SS/GPIO5</text>
<text x="116.6" y="73.7">TXD2/GPIO17</text>
<text x="168.7" y="75.8">GPIO25/ADC1_8</text>
<text x="168.7" y="73">GPIO26/ADC1_9</text>
<text x="188.5" y="77">22</text>
<text x="188.5" y="74.4">23</text>
<text x="246.4" y="73.2">R3</text>
<text x="264.7" y="75.8">WS_IN1</text>
<text x="40.9" y="80.6">MISO_ILI</text>
<text x="41.2" y="78.1">SCK_ILI</text>
<text x="45.5" y="83.4">SDA</text>
<text x="111.3" y="82">11</text>
<text x="111.3" y="79.5">10</text>
<text x="116.1" y="83.9">SDA/GPIO21</text>
<text x="116.1" y="78.6">SCK/GPIO18</text>
<text x="116.4" y="81.4">MISO/GPIO19</text>
<text x="159.8" y="78.3">GPIO33/ADC1_5/Xtal32N</text>
<text x="160.1" y="81.1">GPIO32/ADC1_4/Xtal32P</text>
<text x="168.7" y="83.4">GPIO35/ADC1_7</text>
<text x="188.5" y="82">20</text>
<text x="188.5" y="79.5">21</text>
<text x="246.4" y="78.3">330E</text>
<text x="111.3" y="89.7">14</text>
<text x="111.3" y="87.1">13</text>
<text x="111.3" y="84.6">12</text>
<text x="116.1" y="86.4">CLK2/RXD 0/GPIO3</text>
<text x="116.4" y="89">CLK3/TXD 0/GPIO1</text>
<text x="159.3" y="88.5">GPIO39/ADC1_3/SensVN</text>
<text x="168.7" y="85.9">GPIO34/ADC1_6</text>
<text x="188.5" y="89.7">17</text>
<text x="188.5" y="87.1">18</text>
<text x="188.5" y="84.6">19</text>
<text x="40.9" y="93.3">MOSI_ILI</text>
<text x="45.8" y="91">SCL</text>
<text x="111.3" y="92.2">15</text>
<text x="116.1" y="91.5">RTS 0/SCL/GPIO22</text>
<text x="116.4" y="93.8">MOSI/GPIO23</text>
<text x="159.6" y="91">GPIO36/ADC1_0/SensVP</text>
<text x="183.4" y="93.6">EN</text>
<text x="188.5" y="92.2">16</text>
<text x="209.3" y="93">EN</text>
<text x="143" y="100.9">ESP32 DEV KIT</text>
<text x="90.2" y="112.6">J5</text>
<text x="112.5" y="113.8" transform="rotate(-90 112.5 113.8)">G4</text>
<text x="115.1" y="113.8" transform="rotate(-90 115.1 113.8)">G3</text>
<text x="203.8" y="112.1">3V3</text>
<text x="212.6" y="112.1">3V3</text>
<text x="17.8" y="119">J4</text>
<text x="146.1" y="117.7">J6</text>
<text x="23.4" y="122.7">1</text>
<text x="23.4" y="125.2">2</text>
<text x="37.4" y="124">T_CS</text>
<text x="55.9" y="124">3V3</text>
<text x="67.4" y="124">T_CS</text>
<text x="87.2" y="120.1">1</text>
<text x="87.2" y="122.7">2</text>
<text x="87.2" y="125.2">3</text>
<text x="153" y="121.4">1</text>
<text x="153" y="124">2</text>
<text x="166.9" y="122.8">Tx</text>
<text x="166.9" y="125.3">Rx</text>
<text x="200.7" y="122.8">R1</text>
<text x="209.6" y="122.8">R2</text>
<text x="234.2" y="124.8">3V3</text>
<text x="23.4" y="127.8">3</text>
<text x="23.4" y="130.3">4</text>
<text x="37.4" y="126.6">SCK_ILI</text>
<text x="37.4" y="129.1">MOSI_ILI</text>
<text x="37.4" y="131.7">MISO_ILI</text>
<text x="47" y="130.4">+5V</text>
<text x="60.5" y="131.7">SCK_ILI</text>
<text x="63.3" y="126.6">MOSI_ILI</text>
<text x="87.2" y="127.8">4</text>
<text x="87.2" y="130.3">5</text>
<text x="153" y="126.5">3</text>
<text x="153" y="129">4</text>
<text x="153" y="131.6">5</text>
<text x="179.1" y="127.8">12V</text>
<text x="194.4" y="126.6">J7</text>
<text x="203.8" y="129">4</text>
<text x="203.8" y="131.6">3</text>
<text x="209.2" y="127.6" transform="rotate(-90 209.2 127.6)">4.7K/0805</text>
<text x="218.1" y="127.6" transform="rotate(-90 218.1 127.6)">4.7K/0805</text>
<text x="227.9" y="130.4">SDA</text>
<text x="23.4" y="132.8">5</text>
<text x="23.4" y="135.4">6</text>
<text x="64.6" y="136.7">MISO_ILI</text>
<text x="87.2" y="132.8">6</text>
<text x="87.2" y="135.4">7</text>
<text x="87.2" y="137.9">8</text>
<text x="203.8" y="134.1">2</text>
<text x="203.8" y="136.7">1</text>
<text x="227.9" y="132.9">SCL</text>
<text x="85.1" y="140.5">CD</text>
<text x="90.2" y="145.6">CON9</text>
<text x="112.5" y="148.4" transform="rotate(-90 112.5 148.4)">G1</text>
<text x="115.1" y="148.4" transform="rotate(-90 115.1 148.4)">G2</text>
<text x="137.2" y="158.3">J8</text>
<text x="162.6" y="159.6">3V3</text>
<text x="144.1" y="167.1">7</text>
<text x="144.1" y="164.6">8</text>
<text x="144.1" y="162.1">9</text>
<text x="25.4" y="171.5">CON3</text>
<text x="43.2" y="172.3">3V3</text>
<text x="144.1" y="172.2">5</text>
<text x="144.1" y="169.7">6</text>
<text x="158" y="168.5">CS_ILI</text>
<text x="158" y="171">RESET_ILI</text>
<text x="158" y="173.6">D/C_ILI</text>
<text x="32.3" y="176">1</text>
<text x="32.3" y="178.6">2</text>
<text x="56.4" y="179.9">WS_IN1</text>
<text x="144.1" y="179.8">2</text>
<text x="144.1" y="177.3">3</text>
<text x="144.1" y="174.8">4</text>
<text x="158" y="176.1">MOSI_ILI</text>
<text x="158" y="178.6">SCK_ILI</text>
<text x="179.1" y="177.4">3V3</text>
<text x="32.3" y="181.1">3</text>
<text x="144.1" y="182.4">1</text>
<text x="158" y="183.7">MISO_ILI</text>
<text x="25.4" y="187">J9</text>
<text x="137.2" y="189.1">CON9</text>
<text x="203" y="191.6">Title</text>
<text x="213.2" y="194.1">AUTOMATED_CALLER</text>
<text x="203" y="199.2">Size</text>
<text x="205.5" y="201.8">A4</text>
<text x="213.1" y="199.2">Document Number</text>
<text x="213.2" y="201.8">&lt;Doc&gt;</text>
<text x="286.8" y="199.2">Rev</text>
<text x="289.4" y="201.8">&lt;RevCod</text>
<text x="203" y="206.8">Date:</text>
<text x="216.2" y="206.8">Friday, March 14, 2025</text>
<text x="253.8" y="206.8">Sheet</text>
<text x="266.5" y="206.8">2</text>
<text x="274.1" y="206.8">of</text>
<text x="281.7" y="206.8">3</text>
</g>
<g font-size="2.3" fill="#00c">
<text x="114.1" y="119.9" transform="rotate(-90 114.1 119.9)">G4</text>
<text x="116.7" y="119.9" transform="rotate(-90 116.7 119.9)">G3</text>
<text x="91.5" y="121.7">DATA2</text>
<text x="91.5" y="124.3">CD/DATA3</text>
<text x="91.5" y="126.8">CMD</text>
<text x="91.5" y="129.4">VDD</text>
<text x="91.5" y="131.9">CLK</text>
<text x="91.5" y="134.5">VSS</text>
<text x="91.5" y="137">DATA0</text>
<text x="91.5" y="139.5">DATA1</text>
<text x="91.5" y="142.1">CD</text>
<text x="114.1" y="142.3" transform="rotate(-90 114.1 142.3)">COVER GROUND</text>
<text x="116.7" y="142.3" transform="rotate(-90 116.7 142.3)">G2</text>
</g>
<g font-size="1.8">
<text x="31.7" y="1.9">5</text>
<text x="90.1" y="1.9">4</text>
<text x="148.5" y="1.9">3</text>
<text x="206.8" y="1.9">2</text>
<text x="265.2" y="1.9">1</text>
<text x=".7" y="29.8">D</text>
<text x="295.1" y="29.8">D</text>
<text x=".7" y="80.9">C</text>
<text x="295.1" y="80.9">C</text>
<text x=".7" y="132.1">B</text>
<text x="295.1" y="132.1">B</text>
<text x=".7" y="183.3">A</text>
<text x="295.1" y="183.3">A</text>
<text x="31.7" y="209.2">5</text>
<text x="90.1" y="209.2">4</text>
<text x="148.5" y="209.2">3</text>
<text x="206.8" y="209.2">2</text>
<text x="265.2" y="209.2">1</text>
</g>
</svg>
